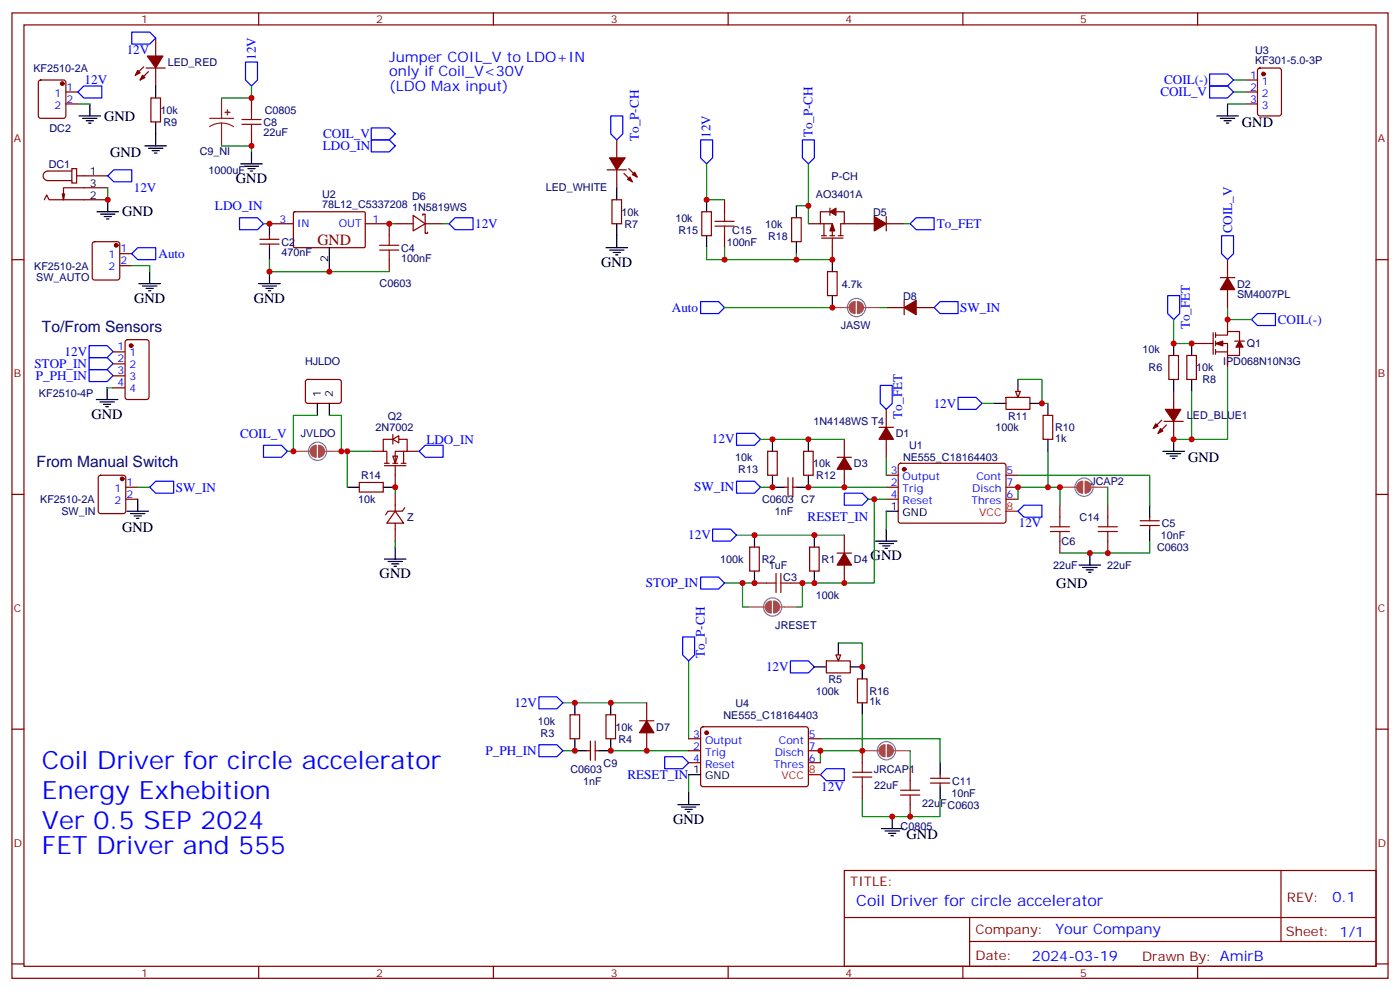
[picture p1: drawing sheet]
<svg xmlns="http://www.w3.org/2000/svg" width="412mm" height="292mm" viewBox="0 0 412 292" stroke-linecap="round" stroke-linejoin="round" font-family="sans-serif">
<g fill="none" stroke="#870000" stroke-width=".35">
<path d="M3.5 3.8h405.4v284.3h-405.4zM7.1 7.3h398.2v277.3h-398.2zM76.2 3.8v3.5M145.3 3.8v3.5M214.5 3.8v3.5M283.6 3.8v3.5M352.8 3.8v3.5M3.5 76.5h3.6M76.6 71.9h5.6M76.6 70.5h5.6M79.4 65.9h7M79.4 69.4v1.1"/>
<path d="M79.4 71.9v1.1M86.5 62.5l.3-.1h20.6l.2 .3-.1 10.1-.3 .2-20.6-.1-.2-.3zM107.6 65.9h7.1v3.5M114.7 76.5v3.5M405.3 76.5h3.6M357.4 98v6.4M358.1 98.7h3.5v-1.1h3.5v2.9M358.1 98v1.4M361.6 94.1v3.5M296.3 117.1h7.1v3.5h-7.1zM349.6 104.7h2.8v7.1h-2.8zM351 101.2h6.4"/>
<path d="M358.1 101.2h3.5v3.5h3.5v-2.5M358.1 103.6h3.5M358.1 100.5v1.4M358.1 102.9v1.5M361.6 104.7v3.5M363.7 100.5h2.8M261.1 140h3.5M264.8 136.7l.5-.2h30.6l.4 .7v16.5l-.7 .4-30.6-.1-.4-.6v-16.2zM296.3 140h3.6M307.3 122.3h2.8v7.1h-2.8zM3.5 145.6h3.6M261.1 143.5h3.5"/>
<path d="M261.1 147h3.5M296.3 143.5h3.6M296.3 147h3.6M335.8 154.8h5.7M335.8 153.4h5.7M338.7 152.3v1.1M338.7 154.8v1.1M405.3 145.6h3.6M3.5 214.8h3.6M405.3 214.8h3.6M248.7 256.4h156.6v28.2h-156.6zM377.3 256.4v20.9"/>
<path d="M248.7 270.2h156.5M285.6 277.3h119.6M285.6 270.2v14.2M3.5 283.9h3.6M76.2 284.6v3.5M145.3 284.6v3.5M214.5 284.6v3.5M283.6 284.6v3.5M352.8 284.6v3.5M405.3 283.9h3.6"/>
</g>
<g fill="#870000" stroke="#870000" stroke-width=".35">
<path d="M358.1 101.2l2.1-.7v1.4z"/>
<path d="M365.1 100.5l1.1 1.7h-2.1z"/>
<circle cx="266.3" cy="138.2" r=".53"/>
</g>
<g fill="none" stroke="#000" stroke-width=".35">
<path d="M79.4 65.9v3.5M79.4 73v3.5M97 73v7M76.2 83.5h6.3M77.3 84.2h4.2M78.3 84.9h2.1M79 85.7h.7M79.4 80v3.5M292.8 118.8h3.5M299.9 111.8v3.5M303.4 118.8h3.5M308.7 118.8v3.5"/>
<path d="M351 101.2v3.5M351 111.8v3.5M308.7 129.4v3.5M257.9 159.4h6.3M261.1 150.6h3.5M261.1 155.9v3.5M338.7 148.8v3.5M338.7 155.9v3.5M258.9 160.1h4.3M260 160.8h2.1M260.7 161.5h.7M317.9 166.4h6.3"/>
<path d="M318.9 167.1h4.2M320 167.9h2.1M320.7 168.6h.7M321 162.9v3.5"/>
</g>
<path d="M77.6 65.9h1.8M79.4 76.5v3.5h35.3M114.7 65.9h1.7M345.7 94.1v7.1h5.3M351 115.3v14.1M308.7 132.9v10.6h-8.8v3.5M261.1 150.6v5.3M338.7 159.4v3.5h-26.5" fill="none" stroke="#008700" stroke-width=".35"/>
<path d="M70.6 64.1h5.2l1.8 1.8-1.8 1.8h-5.2zM132.3 65.9l1.8-1.8h5.2v3.6h-5.2zM359.8 69.4h3.6v5.3l-1.8 1.8-1.8-1.8zM344 87.1h3.5v5.3l-1.8 1.7-1.7-1.7zM370.4 92.4h5.3v3.5h-5.3l-1.7-1.8zM259.3 113.5h3.5v5.3l-1.7 1.8-1.8-1.8zM299.9 150.6l1.7-1.8h5.3v3.5h-5.3z" fill="none" stroke="#00f" stroke-width=".35"/>
<path d="M296.3 150.6h3.6" fill="none" stroke="#f00" stroke-width=".35"/>
<path d="M111.8 73.7h5.7M111.8 72.2h5.7M114.7 69.4v2.8M114.7 73.7v2.8" fill="none" stroke="#a10000" stroke-width=".35"/>
<path d="M299.2 115.3h1.4l-.7 1.8z" fill="#f0f0f0" stroke="#870000" stroke-width=".35"/>
<g fill="none" stroke="#00f" stroke-width=".35">
<path d="M72.3 18.3h3.5v5.3l-1.7 1.7-1.8-1.7zM109.4 37.7h5.3l1.7 1.7-1.7 1.8h-5.3zM356.3 25.3h5.3l1.8 1.8-1.8 1.8h-5.3zM356.3 21.8h5.3l1.8 1.8-1.8 1.7h-5.3zM109.4 41.2h5.3l1.7 1.8-1.7 1.7h-5.3zM236.4 41.2h3.5v5.3l-1.8 1.8-1.7-1.8zM282.2 117.1h5.3l1.8 1.7-1.8 1.8h-5.3zM217 127.6h5.2l1.8 1.8-1.8 1.8h-5.2zM44.1 143.5l1.8-1.8h5.3v3.6h-5.3zM209.9 155.9h5.3l1.8 1.7-1.8 1.8h-5.3zM217 141.7h5.2l1.8 1.8-1.8 1.8h-5.2zM206.4 170h5.3l1.7 1.7-1.7 1.8h-5.3z"/>
<path d="M232.8 194.7h5.3l1.8 1.7-1.8 1.8h-5.3zM158.7 205.2h5.3l1.8 1.8-1.8 1.8h-5.3zM158.7 219.4h5.3l1.8 1.7-1.8 1.8h-5.3zM195.8 222.9h5.3l1.7 1.7-1.7 1.8h-5.3z"/>
</g>
<g fill="none" stroke="#000" stroke-width=".35">
<path d="M358.4 34.1h6.4M359.5 34.9h4.2M360.5 35.6h2.2M361.2 36.3h.7M361.6 30.6v3.5M70.9 48.3h6.4M72 49h4.2M73 49.7h2.1M73.7 50.4h.7M74.1 44.7v3.6M93.5 118.8v3.5M97 118.8v3.5"/>
<path d="M227.5 129.4v3.5M227.5 140v3.5h3.6M238.1 129.4v3.5M238.1 140v3.5h-3.5M342.5 132.9h6.4M343.6 133.6h4.2M344.7 134.3h2.1M345.4 135h.7M345.7 129.4v3.5M37.4 150.6h6.3M38.5 151.3h4.2M39.5 152h2.1"/>
<path d="M40.2 152.7h.7M40.6 147v3.6M239.9 196.4h3.5M246.9 189.4v3.5M250.5 196.4h3.5M169.3 217.6v3.5h3.6M169.3 207v3.5M179.9 217.6v3.5h-3.5M179.9 207v3.5"/>
</g>
<g fill="none" stroke="#870000" stroke-width=".35">
<path d="M74.1 28.9v3.5M74.1 39.4v3.6M366.9 23.6h3.5M366.9 27.1h3.5M366.9 30.6h3.5M370.7 20.2l.4-.2h5.7l.6 .5 .1 12.9-.5 .7h-5.9l-.6-.4-.1-13zM116.4 65.9h5.3M121.7 63.4l3.5 2.5-3.5 2.1zM124.5 63.4v-.3h.7v2.8M125.2 65.9v2.8h.7v-.3M125.2 65.9h5.3M361.6 76.5v5.3"/>
<path d="M359.5 81.8h4.2M361.6 85.3v5.3M90.2 112l.5-.2h9.4l.4 .7v5.9l-.7 .4-9.4-.1-.4-.6v-5.6zM226.1 132.9h2.9v7.1h-2.9zM236.7 132.9h2.8v7.1h-2.8zM246.6 134.7h4.2M248.7 129.4v5.3M248.7 138.2v5.3M258.9 125.9h4.3M261.1 120.6v5.3M261.1 129.4v5.3M29.2 140.2l.4-.2h6.7l.5 .2 .2 .5v9.9l-.2 .5-.5 .2h-6.7l-.5-.3-.2-.4v-9.9z"/>
<path d="M37 143.5h3.6M37 147h3.6M231.1 143.5h1M232.1 140.7v5.6M233.5 140.7v5.6M233.5 143.5h1.1M248.7 157.6v5.3M246.6 162.9h4.2M248.7 166.4v5.3M243.4 194.7h7.1v3.5h-7.1zM167.9 210.5h2.8v7.1h-2.8zM173.9 218.3v5.6"/>
<path d="M175.3 218.3v5.6M178.5 210.5h2.8v7.1h-2.8zM188.4 212.3h4.2M190.5 207v5.3M190.5 215.8v5.3M172.9 221.1h1M175.3 221.1h1.1"/>
</g>
<g fill="none" stroke="#008700" stroke-width=".35">
<path d="M74.1 25.3v3.6h-8.8M361.6 30.6h5.3M363.4 23.6h3.5M363.4 27.1h3.5M65.3 43h8.8v1.7M361.6 90.6v3.5h7.1M299.9 111.8h7v7M361.6 108.2v21.2h-15.9M224 129.4h24.7M261.1 134.7v5.3M299.9 140h38.8v8.8M217 157.6h31.7"/>
<path d="M224 143.5h3.5M238.1 143.5h23M261.1 147h-3.6v24.7h-21.1v7.1h-1.8M213.4 171.7h8.8M202.8 194.7v22.9M246.9 189.4h7.1v7M165.8 207h24.7M241.7 217.6h35.2v7M165.8 221.1h3.5M179.9 221.1h22.9"/>
</g>
<g fill="#870000" stroke="#870000" stroke-width=".35">
<path d="M261.1 125.9l2.1 3.5h-4.3z"/>
<path d="M361.6 81.8l2.1 3.5h-4.2z"/>
<path d="M248.7 134.7l2.1 3.5h-4.2z"/>
<path d="M248.7 162.9l2.1 3.5h-4.2z"/>
<path d="M190.5 212.3l2.1 3.5h-4.2z"/>
<circle cx="36" cy="141" r=".53"/>
<circle cx="372.2" cy="21.8" r=".53"/>
</g>
<path d="M71.3 36.6h5.6M71.3 35.2h5.6M74.1 32.4v2.8M74.1 36.6v2.8" fill="none" stroke="#a10000" stroke-width=".35"/>
<g fill="#8c2424" stroke="#8c2424" stroke-width=".35">
<path d="M67 32.4v1.4z"/>
<path d="M66.3 33.1h1.4z"/>
</g>
<path d="M61.7 34.9h7.1M65.3 36.3l1.8 .2 1.7 .8M65.3 36.3l-1.9 .2-1.7 .8M65.3 28.9v6M65.3 36.3v6.7" fill="none" stroke="#8c2424" stroke-width=".35"/>
<circle cx="93.5" cy="132.9" r="2.69" fill="none" stroke="#828282" stroke-width=".35"/>
<path d="M86.4 132.9h3.5M90 132.9h1.2M95.8 132.9h4.7" fill="none" stroke="#a64a4a" stroke-width=".35"/>
<g fill="#a64a4a" stroke="#a64a4a" stroke-width=".35">
<path d="M91.9 131.7l1.2-.5v3.5a1.76 1.76 0 0 1-1.6-1.1 1.76 1.76 0 0 1 .4-1.9z"/>
<path d="M93.8 131.2a1.76 1.76 0 0 1 1.8 1.7 1.76 1.76 0 0 1-1.8 1.8z"/>
</g>
<path d="M246.2 192.9h1.4l-.7 1.8z" fill="#f0f0f0" stroke="#870000" stroke-width=".35"/>
<g fill="none" stroke="#000" stroke-width=".35">
<path d="M23.3 34.1h6.3M24.3 34.9h4.3M25.4 35.6h2.1M26.1 36.3h.7M26.5 30.6v3.5M45.9 25.3v3.6M45.9 35.9v7.1M31.7 58.8v3.6M42.7 43h6.3M43.7 43.7h4.3M44.8 44.4h2.1M45.5 45.1h.7"/>
<path d="M181.7 55.3v3.5M208.1 58.8v3.6M28.6 62.4h6.3M29.6 63.1h4.3M30.7 63.8h2.1M31.4 64.5h.7M178.5 73h6.4M179.6 73.7h4.2M180.6 74.4h2.1M181.3 75.1h.7M181.7 65.9v7.1M208.1 69.4v3.6"/>
<path d="M40.9 83.5h6.4M42 84.2h4.2M43 84.9h2.2M43.7 85.7h.7M44.1 80v3.5M28.4 117.7h6.3M29.4 118.4h4.3M30.5 119.1h2.1M31.2 119.8h.7M31.6 114.2v3.5M345.7 101.2v3.5M345.7 111.8v3.5"/>
<path d="M222.2 157.6v3.5M239.9 157.6v3.5M222.2 168.2v3.5M239.9 168.2v3.5M254 196.4v3.6M254 207v3.5M199.7 237h6.3M200.7 237.7h4.3M201.8 238.4h2.1M202.5 239.1h.7M202.8 233.5v3.5M202.8 228.2h3.6"/>
<path d="M276.9 224.6v3.6M276.9 231.7v3.5M259.6 244.1h6.4M260.7 244.8h4.2M261.8 245.5h2.1M262.5 246.2h.7M262.8 240.5v3.6"/>
</g>
<g fill="none" stroke="#870000" stroke-width=".35">
<path d="M42.3 19.7l-2.4 2.5M45.9 11.2v5.3M11.5 23.8l.5-.2h6.7l.5 .2 .2 .5v9.8l-.2 .5-.5 .3h-6.7l-.5-.3-.2-.5v-9.8zM19.4 27.1h3.5M19.4 30.6h3.5M43 20h5.7M43.7 21.1l-2.4 2.5M44.4 28.9h2.9v7h-2.9zM45.9 20v5.3M13.1 58.8l.7-1.4 .7 1.4h17.2M19 57.1l-.3 1.7M21.2 49.7h1.4v4.2h-1.4z"/>
<path d="M21.2 50.4h-7.1a1.41 1.41 0 0 0-1.4 1.4 1.41 1.41 0 0 0 1.4 1.4h7.1M22.6 51.8h9.1M31.7 55.3h-13v3.5l-.4-1.7M178.9 50h5.6M180.3 58.8h2.8v7.1h-2.8zM181.7 41.2v5.3M181.7 50v5.3M183.8 51.1l2.5 2.5M185.2 49.7l2.5 2.4M213.4 58.8v3.6M27.4 71.4l.5-.2h6.7l.5 .2 .2 .5v9.9l-.3 .5-.4 .2h-6.7l-.5-.3-.2-.4v-9.9zM35.3 74.7h3.5"/>
<path d="M35.3 78.2h3.5M206.7 62.4h2.8v7h-2.8zM213.4 69.4v3.6M238.1 65.9h3.6M241.7 65.9h3.5v3.5M242 70.1h6.4M242 69.4h1.4M242.7 65.9v3.5M244.5 62.4h-2.8v3.5M244.5 61.3v2.1M244.5 69.4h1.4M245.2 70.1v6.4"/>
<path d="M246.2 62.4h2.5v3.5h-1.1v3.5M246.9 69.4h1.5M248.7 65.9h8.8M261.1 65.9h5.2M261.1 63.8v4.2M261.1 90.6h5.2M266.3 88.5v4.2M269.9 90.6h5.3M33.2 103.6h3.5M33.2 107.2h3.5M33.2 110.7h3.5M33.2 114.2h3.5"/>
<path d="M37.1 100.2l.5-.2h5.6l.6 .5 .1 16.5-.5 .6-5.8 .1-.7-.5-.1-16.5zM344.3 104.7h2.8v7.1h-2.8zM345.7 115.3v5.3M342.2 123.8l-2.5 2.4M342.9 124.1h5.6M343.6 125.2l-2.5 2.4M345.7 124.1v5.3M116.4 150.6l2.5 3.5h-5zM116.4 145.3v5.3M116.4 154.1v5.3M119.2 149.5l-.7 1.1h-4.2l-.7 1M326.3 148.8v3.5"/>
<path d="M326.3 159.4v3.5M220.8 161.1h2.9v7.1h-2.9zM222.2 171.7h3.6M232.8 171.7h3.6M238.5 161.1h2.8v7.1h-2.8zM252.6 200h2.8v7h-2.8zM202.8 217.6h3.6M206.6 214.3l.5-.2h30.6l.4 .7v16.5l-.7 .4-30.6-.1-.4-.6v-16.2zM238.1 217.6h3.6M202.8 221.1h3.6M202.8 224.6h3.6M238.1 221.1h3.6"/>
<path d="M238.1 224.6h3.6M268.1 226.4v3.5M268.1 237v3.5M274.1 230.6h5.7M274.1 229.2h5.7M276.9 228.2v1M276.9 230.6v1.1"/>
</g>
<g fill="none" stroke="#008700" stroke-width=".35">
<path d="M22.9 30.6h3.6M31.7 55.3v3.5M208.1 48.3v10.5h5.3M238.1 48.3v17.6M38.8 78.2h5.3v1.8M130.5 65.9h1.8M213.4 73v3.5M31.4 114.2h1.8M40.6 143.5h3.5M255.8 147h1.7M218.7 171.7v7.1h1.8M254 210.5v10.6h-12.3v3.5"/>
<path d="M202.8 228.2v5.3M254 235.2v5.3h22.9v-5.3"/>
</g>
<g fill="none" stroke="#00f" stroke-width=".35">
<path d="M38.8 9.5h5.3l1.8 1.7-1.8 1.8h-5.3zM24.7 25.3h5.3v3.6h-5.3l-1.8-1.8zM179.9 34.1h3.5v5.3l-1.7 1.8-1.8-1.8zM33.5 50h5.3v3.6h-5.3l-1.8-1.8zM206.4 41.2h3.5v5.3l-1.8 1.8-1.7-1.8zM38.8 74.7l1.8-1.7h5.3v3.5h-5.3zM268.1 65.9l1.8-1.8h5.3v3.6h-5.3zM206.4 88.8h5.3l1.7 1.8-1.7 1.8h-5.3zM275.2 90.6l1.7-1.8h5.3v3.6h-5.3zM26.3 108.9h5.3l1.7 1.7-1.7 1.8h-5.3zM26.3 105.3h5.3l1.7 1.8-1.7 1.8h-5.3zM26.3 101.8h5.3l1.7 1.8-1.7 1.7h-5.3z"/>
<path d="M248.7 145.3h5.3l1.8 1.7-1.8 1.8h-5.3zM201.1 187.6h3.5v5.3l-1.8 1.8-1.7-1.8zM241.7 228.2l1.7-1.8h5.3v3.5h-5.3z"/>
</g>
<g fill="#870000" stroke="#870000" stroke-width=".35">
<path d="M245.2 65.9l.7 2.1h-1.4z"/>
<path d="M244.5 62.4l1.7-1.1v2.1z"/>
<path d="M257.5 63.8l3.6 2.1-3.6 2.1z"/>
<path d="M266.3 90.6l3.6-2.1v4.2z"/>
<path d="M184.9 52.8l.7-.7 .7 1.5z"/>
<path d="M186.3 51.4l.7-.7 .7 1.4z"/>
<path d="M179.6 46.5h4.5l-2.4 3.5z"/>
<path d="M341.8 126.2l.7 .7-1.4 .7z"/>
<path d="M340.4 124.8l.7 .7-1.4 .7z"/>
<path d="M343.3 120.6h4.5l-2.1 3.5z"/>
<path d="M42 22.2l.7 .7-1.4 .7z"/>
<path d="M40.6 20.7l.7 .7-1.4 .8z"/>
<path d="M43.4 16.5h4.6l-2.1 3.5z"/>
<circle cx="208.1" cy="215.8" r=".53"/>
<circle cx="38.6" cy="101.8" r=".53"/>
<circle cx="34.2" cy="72.2" r=".53"/>
<circle cx="18.3" cy="24.6" r=".53"/>
</g>
<path d="M238.1 228.2h3.6" fill="none" stroke="#f00" stroke-width=".35"/>
<g fill="none" stroke="#a10000" stroke-width=".35">
<path d="M210.6 66.6h5.7M210.6 65.2h5.7M213.4 62.4v2.8M213.4 66.6v2.8M323.5 156.6h5.6M323.5 155.2h5.6M326.3 152.3v2.9M326.3 156.6v2.8M225.8 171.7h2.8M228.6 168.9v5.7M230 171.7h2.8M230 168.9v5.7"/>
<path d="M265.3 234.2h5.6M265.3 232.8h5.6M268.1 229.9v2.9M268.1 234.2v2.8"/>
</g>
<g fill="none" stroke="#828282" stroke-width=".35">
<circle cx="252.3" cy="90.6" r="2.69"/>
<circle cx="319.3" cy="143.5" r="2.69"/>
<circle cx="227.6" cy="178.8" r="2.69"/>
<circle cx="261.1" cy="221.1" r="2.69"/>
</g>
<path d="M245.2 90.6h3.5M248.8 90.6h1.2M254.6 90.6h4.7M312.2 143.5h3.5M315.8 143.5h1.2M321.6 143.5h4.7M220.5 178.8h3.5M224.1 178.8h1.2M229.9 178.8h4.7M254 221.1h3.5M257.6 221.1h1.2M263.4 221.1h4.7" fill="none" stroke="#a64a4a" stroke-width=".35"/>
<g fill="#a64a4a" stroke="#a64a4a" stroke-width=".35">
<path d="M225.9 177.5l1.3-.5v3.6a1.76 1.76 0 0 1-1.6-1.1 1.76 1.76 0 0 1 .3-2z"/>
<path d="M227.9 177a1.76 1.76 0 0 1 1.8 1.8 1.76 1.76 0 0 1-1.8 1.8z"/>
<path d="M259.5 219.9l1.2-.5v3.5a1.76 1.76 0 0 1-1.6-1.1 1.76 1.76 0 0 1 .4-1.9z"/>
<path d="M261.4 219.4a1.76 1.76 0 0 1 1.8 1.7 1.76 1.76 0 0 1-1.8 1.8z"/>
<path d="M317.7 142.3l1.2-.6v3.6a1.76 1.76 0 0 1-1.6-1.1 1.76 1.76 0 0 1 .4-1.9z"/>
<path d="M319.6 141.7a1.76 1.76 0 0 1 1.8 1.8 1.76 1.76 0 0 1-1.8 1.8z"/>
<path d="M250.6 89.3l1.3-.5v3.6a1.76 1.76 0 0 1-1.6-1.1 1.76 1.76 0 0 1 .3-2z"/>
<path d="M252.6 88.8a1.76 1.76 0 0 1 1.8 1.8 1.76 1.76 0 0 1-1.8 1.8z"/>
</g>
<g fill="#fff" stroke="#870000" stroke-width=".35">
<path d="M115.7 134.3h1.4l-.7 2.2z"/>
<path d="M115.7 129.4l1.8-1.1v2.2z"/>
</g>
<g fill="none" stroke="#870000" stroke-width=".35">
<path d="M233.2 64.1h2.8v7.1h-2.8zM243.8 80h2.8v7.1h-2.8zM109.4 132.9h3.5M113.2 137.2h6.4M113.2 136.5h1.5M115.7 129.4h-2.8v3.5h1v3.6M115.7 128v2.8M115.7 136.5h1.4M116.4 137.2v6.3M117.5 129.4h2.4v3.5h-3.5v3.6M118.2 136.5h1.4M118.9 132.9v3.6"/>
<path d="M119.9 132.9h3.6M105.8 142.1h7.1v2.8h-7.1zM312.2 148.8v3.5M312.2 159.4v3.5M254 221.1v3.5M254 231.7v3.5"/>
</g>
<path d="M234.6 60.6v3.5M234.6 71.2v3.5M245.2 76.5v3.5M245.2 87.1v3.5M102.3 143.5h3.5M112.9 143.5h3.5M113.2 164.7h6.4M114.3 165.4h4.2M115.4 166.1h2.1M116.1 166.8h.7M116.4 161.1v3.6" fill="none" stroke="#000" stroke-width=".35"/>
<g fill="none" stroke="#008700" stroke-width=".35">
<path d="M208.1 73v3.5h37.1M234.6 60.6h3.5M234.6 74.7v1.8M266.3 65.9h1.8M213.4 90.6h31.8M259.3 90.6h1.8M289.3 118.8h3.5M306.9 118.8h1.8M93.5 122.3h-7.1v10.6h-1.7M97 122.3h3.5v10.6h1.8v10.6M102.3 132.9h7.1M116.4 143.5v1.8"/>
<path d="M116.4 159.4v1.7M308.7 143.5h3.5v5.3M326.3 143.5v5.3M268.1 221.1v5.3"/>
</g>
<path d="M77.6 131.2h5.3l1.8 1.7-1.8 1.8h-5.3zM123.5 132.9l1.7-1.7h5.3v3.5h-5.3z" fill="none" stroke="#00f" stroke-width=".35"/>
<path d="M309.4 156.6h5.6M309.4 155.2h5.6M312.2 152.3v2.9M312.2 156.6v2.8M251.2 228.9h5.6M251.2 227.5h5.6M254 224.6v2.9M254 228.9v2.8" fill="none" stroke="#a10000" stroke-width=".35"/>
<g fill="#c00">
<circle cx="351" cy="101.2" r=".88"/>
<circle cx="79.4" cy="65.9" r=".88"/>
<circle cx="97" cy="80" r=".88"/>
<circle cx="79.4" cy="80" r=".88"/>
<circle cx="114.7" cy="65.9" r=".88"/>
<circle cx="227.5" cy="143.5" r=".88"/>
<circle cx="238.1" cy="143.5" r=".88"/>
<circle cx="248.7" cy="143.5" r=".88"/>
<circle cx="227.5" cy="129.4" r=".88"/>
<circle cx="238.1" cy="129.4" r=".88"/>
<circle cx="351" cy="129.4" r=".88"/>
<circle cx="74.1" cy="43" r=".88"/>
<circle cx="74.1" cy="28.9" r=".88"/>
<circle cx="321" cy="162.9" r=".88"/>
<circle cx="254" cy="196.4" r=".88"/>
<circle cx="254" cy="221.1" r=".88"/>
<circle cx="179.9" cy="207" r=".88"/>
<circle cx="169.3" cy="207" r=".88"/>
<circle cx="190.5" cy="221.1" r=".88"/>
<circle cx="179.9" cy="221.1" r=".88"/>
<circle cx="169.3" cy="221.1" r=".88"/>
<circle cx="241.7" cy="221.1" r=".88"/>
<circle cx="239.9" cy="157.6" r=".88"/>
<circle cx="222.3" cy="157.6" r=".88"/>
<circle cx="222.3" cy="171.7" r=".88"/>
<circle cx="239.9" cy="171.7" r=".88"/>
<circle cx="248.7" cy="171.7" r=".88"/>
<circle cx="236.4" cy="171.7" r=".88"/>
<circle cx="218.7" cy="171.7" r=".88"/>
<circle cx="361.6" cy="94.1" r=".88"/>
<circle cx="257.5" cy="147" r=".88"/>
<circle cx="262.8" cy="240.5" r=".88"/>
<circle cx="299.9" cy="143.5" r=".88"/>
<circle cx="31.8" cy="58.8" r=".88"/>
<circle cx="208.1" cy="58.8" r=".88"/>
<circle cx="345.7" cy="101.2" r=".88"/>
<circle cx="345.7" cy="129.4" r=".88"/>
<circle cx="116.4" cy="143.5" r=".88"/>
<circle cx="100.5" cy="132.9" r=".88"/>
<circle cx="102.3" cy="132.9" r=".88"/>
<circle cx="86.4" cy="132.9" r=".88"/>
<circle cx="268.1" cy="240.5" r=".88"/>
<circle cx="308.7" cy="143.5" r=".88"/>
<circle cx="312.2" cy="143.5" r=".88"/>
<circle cx="326.3" cy="162.9" r=".88"/>
<circle cx="306.9" cy="118.8" r=".88"/>
<circle cx="245.2" cy="90.6" r=".88"/>
<circle cx="238.1" cy="60.6" r=".88"/>
<circle cx="245.2" cy="76.5" r=".88"/>
<circle cx="213.4" cy="76.5" r=".88"/>
<circle cx="234.6" cy="76.5" r=".88"/>
</g>
<g font-size="7.4" fill="#00f">
<text x="12.3" y="226.4">Coil Driver for circle accelerator</text>
<text x="12.3" y="235.2">Energy Exhebition</text>
<text x="12.3" y="244.1">Ver 0.5 SEP 2024</text>
<text x="12.3" y="251.5">FET Driver and 555</text>
</g>
<text font-size="4.6" fill="#800" x="93.5" y="72.2">GND</text>
<g font-size="4.6" fill="#000080">
<text x="12.3" y="97.6">To/From Sensors</text>
<text x="10.8" y="137.6">From Manual Switch</text>
</g>
<text font-size="4.6" fill="#00f" x="252.2" y="267">Coil Driver for circle accelerator</text>
<g font-size="4.2" fill="#00f">
<text x="114.7" y="18.3">Jumper COIL_V to LDO+IN</text>
<text x="114.7" y="22.5">only if Coil_V&lt;30V</text>
<text x="114.7" y="26.7">(LDO Max input)</text>
<text x="392.5" y="265.7">0.1</text>
<text x="310.9" y="275.2">Your Company</text>
<text x="304" y="283">2024-03-19</text>
</g>
<g font-size="4.2">
<text x="30.7" y="35.5">GND</text>
<text x="365.8" y="37.3">GND</text>
<text x="32.5" y="46.1">GND</text>
<text x="69.5" y="53.9">GND</text>
<text x="36" y="63.8">GND</text>
<text x="177.1" y="78.6">GND</text>
<text x="39.5" y="89.2">GND</text>
<text x="74.8" y="89.2">GND</text>
<text x="27" y="123.3">GND</text>
<text x="350" y="136.1">GND</text>
<text x="36" y="156.6">GND</text>
<text x="256.5" y="165">GND</text>
<text x="111.8" y="170.3">GND</text>
<text x="311.2" y="173.1">GND</text>
<text x="198.3" y="242.6">GND</text>
<text x="267.1" y="247.3">GND</text>
</g>
<g font-size="3.9" fill="#00f">
<text x="37.3" y="16">12V</text>
<text x="75.3" y="17.6" transform="rotate(-90 75.3 17.6)">12V</text>
<text x="24.9" y="24.8">12V</text>
<text x="341.8" y="28.2">COIL_V</text>
<text x="342.9" y="24.7">COIL(-)</text>
<text x="95.2" y="40.5">COIL_V</text>
<text x="188.2" y="41.6" transform="rotate(-90 188.2 41.6)">To_P-CH</text>
<text x="209.3" y="40.6" transform="rotate(-90 209.3 40.6)">12V</text>
<text x="239.3" y="40.5" transform="rotate(-90 239.3 40.5)">To_P-CH</text>
<text x="95.1" y="44.1">LDO_IN</text>
<text x="39.4" y="56.5">12V</text>
<text x="63.3" y="61.8">LDO_IN</text>
<text x="140" y="67.1">12V</text>
<text x="276" y="67.2">To_FET</text>
<text x="362.9" y="68.7" transform="rotate(-90 362.9 68.7)">COIL_V</text>
<text x="46.7" y="76">Auto</text>
<text x="197.9" y="91.8">Auto</text>
<text x="282.8" y="91.9">SW_IN</text>
<text x="376.4" y="95.4">COIL(-)</text>
<text x="350.4" y="97" transform="rotate(-90 350.4 97)">To_FET</text>
<text x="19" y="104.8">12V</text>
<text x="10.1" y="108.3">STOP_IN</text>
<text x="10.5" y="111.8">P_PH_IN</text>
<text x="265.8" y="123.3" transform="rotate(-90 265.8 123.3)">To_FET</text>
<text x="275" y="120.1">12V</text>
<text x="70.7" y="128.9">COIL_V</text>
<text x="125.6" y="130.7">LDO_IN</text>
<text x="209.7" y="130.6">12V</text>
<text x="51.8" y="144.8">SW_IN</text>
<text x="204.5" y="144.7">SW_IN</text>
<text x="237.9" y="153.6">RESET_IN</text>
<text x="300.1" y="155.3">12V</text>
<text x="202.7" y="158.9">12V</text>
<text x="190.2" y="173">STOP_IN</text>
<text x="207.6" y="193.8" transform="rotate(-90 207.6 193.8)">To_P-CH</text>
<text x="225.7" y="197.7">12V</text>
<text x="151.5" y="208.2">12V</text>
<text x="143" y="222.3">P_PH_IN</text>
<text x="184.8" y="229.4">RESET_IN</text>
<text x="241.9" y="232.9">12V</text>
</g>
<g font-size="3.9" fill="#800">
<text x="250.5" y="261">TITLE:</text>
<text x="379.1" y="265.7">REV:</text>
<text x="287.4" y="275.2">Company:</text>
<text x="378.7" y="275.8">Sheet: 1/1</text>
<text x="287.4" y="282.9">Date:</text>
<text x="336.4" y="282.9">Drawn By: AmirB</text>
</g>
<g font-size="3.2" fill="#800">
<text x="41.6" y="6.8">1</text>
<text x="110.8" y="6.8">2</text>
<text x="179.9" y="6.8">3</text>
<text x="249.1" y="6.8">4</text>
<text x="318.2" y="6.8">5</text>
<text x="4.1" y="41.9">A</text>
<text x="405.9" y="41.9">A</text>
<text x="4.1" y="111.1">B</text>
<text x="405.9" y="111.1">B</text>
<text x="4.1" y="180.2">C</text>
<text x="405.9" y="180.2">C</text>
<text x="4.1" y="249.3">D</text>
<text x="405.9" y="249.3">D</text>
<text x="41.6" y="287.6">1</text>
<text x="110.8" y="287.6">2</text>
<text x="179.9" y="287.6">3</text>
<text x="249.1" y="287.6">4</text>
<text x="318.2" y="287.6">5</text>
</g>
<g font-size="3.2" fill="#000080">
<text x="369.7" y="15.8">U3</text>
<text x="9.9" y="21.2">KF2510-2A</text>
<text x="49.4" y="19.3">LED_RED</text>
<text x="369.7" y="18.9">KF301-5.0-3P</text>
<text x="47.2" y="33.5">10k</text>
<text x="78" y="33.5">C0805</text>
<text x="14.6" y="38.8">DC2</text>
<text x="48.1" y="37.1">R9</text>
<text x="77.6" y="40.1">22uF</text>
<text x="77.6" y="37">C8</text>
<text x="58.8" y="45.8">C9_NI</text>
<text x="14.3" y="49.4">DC1</text>
<text x="61.4" y="51.2">1000uF</text>
<text x="245" y="52.9">P-CH</text>
<text x="94.9" y="58.3">U2</text>
<text x="121.4" y="58.8">D6</text>
<text x="160.8" y="56.4">LED_WHITE</text>
<text x="240.4" y="58.2">AO3401A</text>
<text x="94.9" y="61.2">78L12_C5337208</text>
<text x="121.4" y="62">1N5819WS</text>
<text x="183.1" y="63.5">10k</text>
<text x="198.9" y="65.3">10k</text>
<text x="257.2" y="63.5">D5</text>
<text x="184" y="67.1">R7</text>
<text x="199.8" y="68.8">R15</text>
<text x="215.7" y="68.8">C15</text>
<text x="225.4" y="67">10k</text>
<text x="226.3" y="70.6">R18</text>
<text x="82.9" y="75.5">470nF</text>
<text x="82.9" y="72.4">C2</text>
<text x="118.2" y="77.3">100nF</text>
<text x="118.2" y="74.1">C4</text>
<text x="214.1" y="72.3">100nF</text>
<text x="10.1" y="79.4">KF2510-2A</text>
<text x="10.7" y="82.9">SW_AUTO</text>
<text x="111.8" y="84.4">C0603</text>
<text x="248" y="84.7">4.7k</text>
<text x="266" y="88.2">D8</text>
<text x="364.4" y="87.8">SM4007PL</text>
<text x="364.4" y="84.7">D2</text>
<text x="247.6" y="97">JASW</text>
<text x="89.9" y="107.5">HJLDO</text>
<text x="336.5" y="104.1">10k</text>
<text x="360.3" y="107.6">IPD068N10N3G</text>
<text x="367.2" y="102.3">Q1</text>
<text x="338.3" y="109.4">R6</text>
<text x="352.4" y="109.4">10k</text>
<text x="354.2" y="112.9">R8</text>
<text x="11.5" y="117">KF2510-4P</text>
<text x="114.2" y="123.8">Q2</text>
<text x="239.6" y="125.2">1N4148WS T4</text>
<text x="297" y="123.6">R11</text>
<text x="349.6" y="123.5">LED_BLUE1</text>
<text x="88.6" y="128.8">JVLDO</text>
<text x="110.7" y="127">2N7002</text>
<text x="263.9" y="128.8">D1</text>
<text x="293.3" y="127">100k</text>
<text x="310.8" y="130.2">1k</text>
<text x="310.8" y="127">R10</text>
<text x="216.6" y="135.9">10k</text>
<text x="239.5" y="137.6">10k</text>
<text x="251.5" y="137.6">D3</text>
<text x="266" y="135.7">NE555_C18164403</text>
<text x="267.8" y="132.3">U1</text>
<text x="106.3" y="141.2">R14</text>
<text x="217.5" y="139.4">R13</text>
<text x="240.4" y="141.2">R12</text>
<text x="321.2" y="142.9">JCAP2</text>
<text x="11.8" y="148.2">KF2510-2A</text>
<text x="105.5" y="148.2">10k</text>
<text x="224.5" y="148.2">C0603 C7</text>
<text x="18.1" y="151.7">SW_IN</text>
<text x="119.9" y="153.4">Z</text>
<text x="228.2" y="151.7">1nF</text>
<text x="318" y="153.5">C14</text>
<text x="342.2" y="155.2">C5</text>
<text x="312.7" y="160.6">C6</text>
<text x="342" y="158.8">10nF</text>
<text x="212.1" y="165.8">100k</text>
<text x="224.4" y="165.7">R2</text>
<text x="226.5" y="167.6">1uF</text>
<text x="242" y="165.7">R1</text>
<text x="251.5" y="165.8">D4</text>
<text x="310.2" y="167.6">22uF</text>
<text x="326.1" y="167.6">22uF</text>
<text x="340.9" y="162.3">C0603</text>
<text x="230.7" y="171.1">C3</text>
<text x="240.4" y="176.4">100k</text>
<text x="228.4" y="185.2">JRESET</text>
<text x="244.1" y="201.2">R5</text>
<text x="216.6" y="208.1">U4</text>
<text x="240.4" y="204.6">100k</text>
<text x="256.1" y="207.8">1k</text>
<text x="256.1" y="204.7">R16</text>
<text x="158.4" y="213.5">10k</text>
<text x="181.3" y="215.2">10k</text>
<text x="193.3" y="215.2">D7</text>
<text x="213.1" y="211.7">NE555_C18164403</text>
<text x="159.3" y="217">R3</text>
<text x="182.2" y="218.8">R4</text>
<text x="168" y="227.5">C0603</text>
<text x="177.8" y="225.8">C9</text>
<text x="257.4" y="227.6">JRCAP1</text>
<text x="171.8" y="231.1">1nF</text>
<text x="257.5" y="232.5">22uF</text>
<text x="280.5" y="231.1">C11</text>
<text x="271.6" y="237.8">22uFC0603</text>
<text x="280.2" y="234.6">10nF</text>
<text x="265.3" y="244.6">C0805</text>
</g>
<g font-size="3.2" fill="#00f">
<text x="368.2" y="23.2">1</text>
<text x="16.1" y="28.5">1</text>
<text x="19.6" y="26.7">1</text>
<text x="368.2" y="26.7">2</text>
<text x="371.7" y="25">1</text>
<text x="371.7" y="28.5">2</text>
<text x="16.1" y="32">2</text>
<text x="19.6" y="30.3">2</text>
<text x="368.2" y="30.3">3</text>
<text x="371.7" y="32">3</text>
<text x="82.3" y="65.5">3</text>
<text x="109.7" y="65.5">1</text>
<text x="87.5" y="67">IN</text>
<text x="99.8" y="67">OUT</text>
<text x="32" y="76.1">1</text>
<text x="35.5" y="74.4">1</text>
<text x="35.5" y="77.9">2</text>
<text x="32" y="79.7">2</text>
<text x="34.7" y="103.2">1</text>
<text x="34.7" y="106.7">2</text>
<text x="38.2" y="105">1</text>
<text x="34.7" y="110.3">3</text>
<text x="34.7" y="113.8">4</text>
<text x="38.2" y="108.5">2</text>
<text x="38.2" y="112">3</text>
<text x="38.2" y="115.6">4</text>
<text x="37.2" y="143.2">1</text>
<text x="262.4" y="143.2">2</text>
<text x="262.4" y="139.6">3</text>
<text x="265.9" y="141.4">Output</text>
<text x="287.6" y="141.4">Cont</text>
<text x="296.5" y="139.6">5</text>
<text x="296.5" y="143.2">7</text>
<text x="33.7" y="144.9">1</text>
<text x="33.7" y="148.4">2</text>
<text x="37.2" y="146.7">2</text>
<text x="262.4" y="146.7">4</text>
<text x="265.9" y="144.9">Trig</text>
<text x="265.9" y="148.4">Reset</text>
<text x="286.2" y="148.4">Thres</text>
<text x="286.4" y="144.9">Disch</text>
<text x="296.5" y="146.7">6</text>
<text x="204.2" y="220.8">2</text>
<text x="204.2" y="217.2">3</text>
<text x="207.7" y="219">Output</text>
<text x="229.4" y="219">Cont</text>
<text x="238.3" y="217.2">5</text>
<text x="238.3" y="220.8">7</text>
<text x="204.2" y="224.3">4</text>
<text x="207.7" y="222.5">Trig</text>
<text x="207.7" y="226.1">Reset</text>
<text x="228" y="226.1">Thres</text>
<text x="228.2" y="222.5">Disch</text>
<text x="238.3" y="224.3">6</text>
</g>
<g font-size="3.2">
<text x="26.5" y="51.4">1</text>
<text x="26.5" y="55">3</text>
<text x="26.5" y="58.5">2</text>
<text x="96.7" y="77.1" transform="rotate(-90 96.7 77.1)">2</text>
<text x="94.5" y="117.1" transform="rotate(-90 94.5 117.1)">1</text>
<text x="98.1" y="117.1" transform="rotate(-90 98.1 117.1)">2</text>
<text x="262.4" y="150.2">1</text>
<text x="265.9" y="152">GND</text>
<text x="204.2" y="227.8">1</text>
<text x="207.7" y="229.6">GND</text>
</g>
<g font-size="3.2" fill="#f00">
<text x="288.4" y="152">VCC</text>
<text x="296.5" y="150.2">8</text>
<text x="238.3" y="227.8">8</text>
<text x="230.2" y="229.6">VCC</text>
</g>
</svg>
